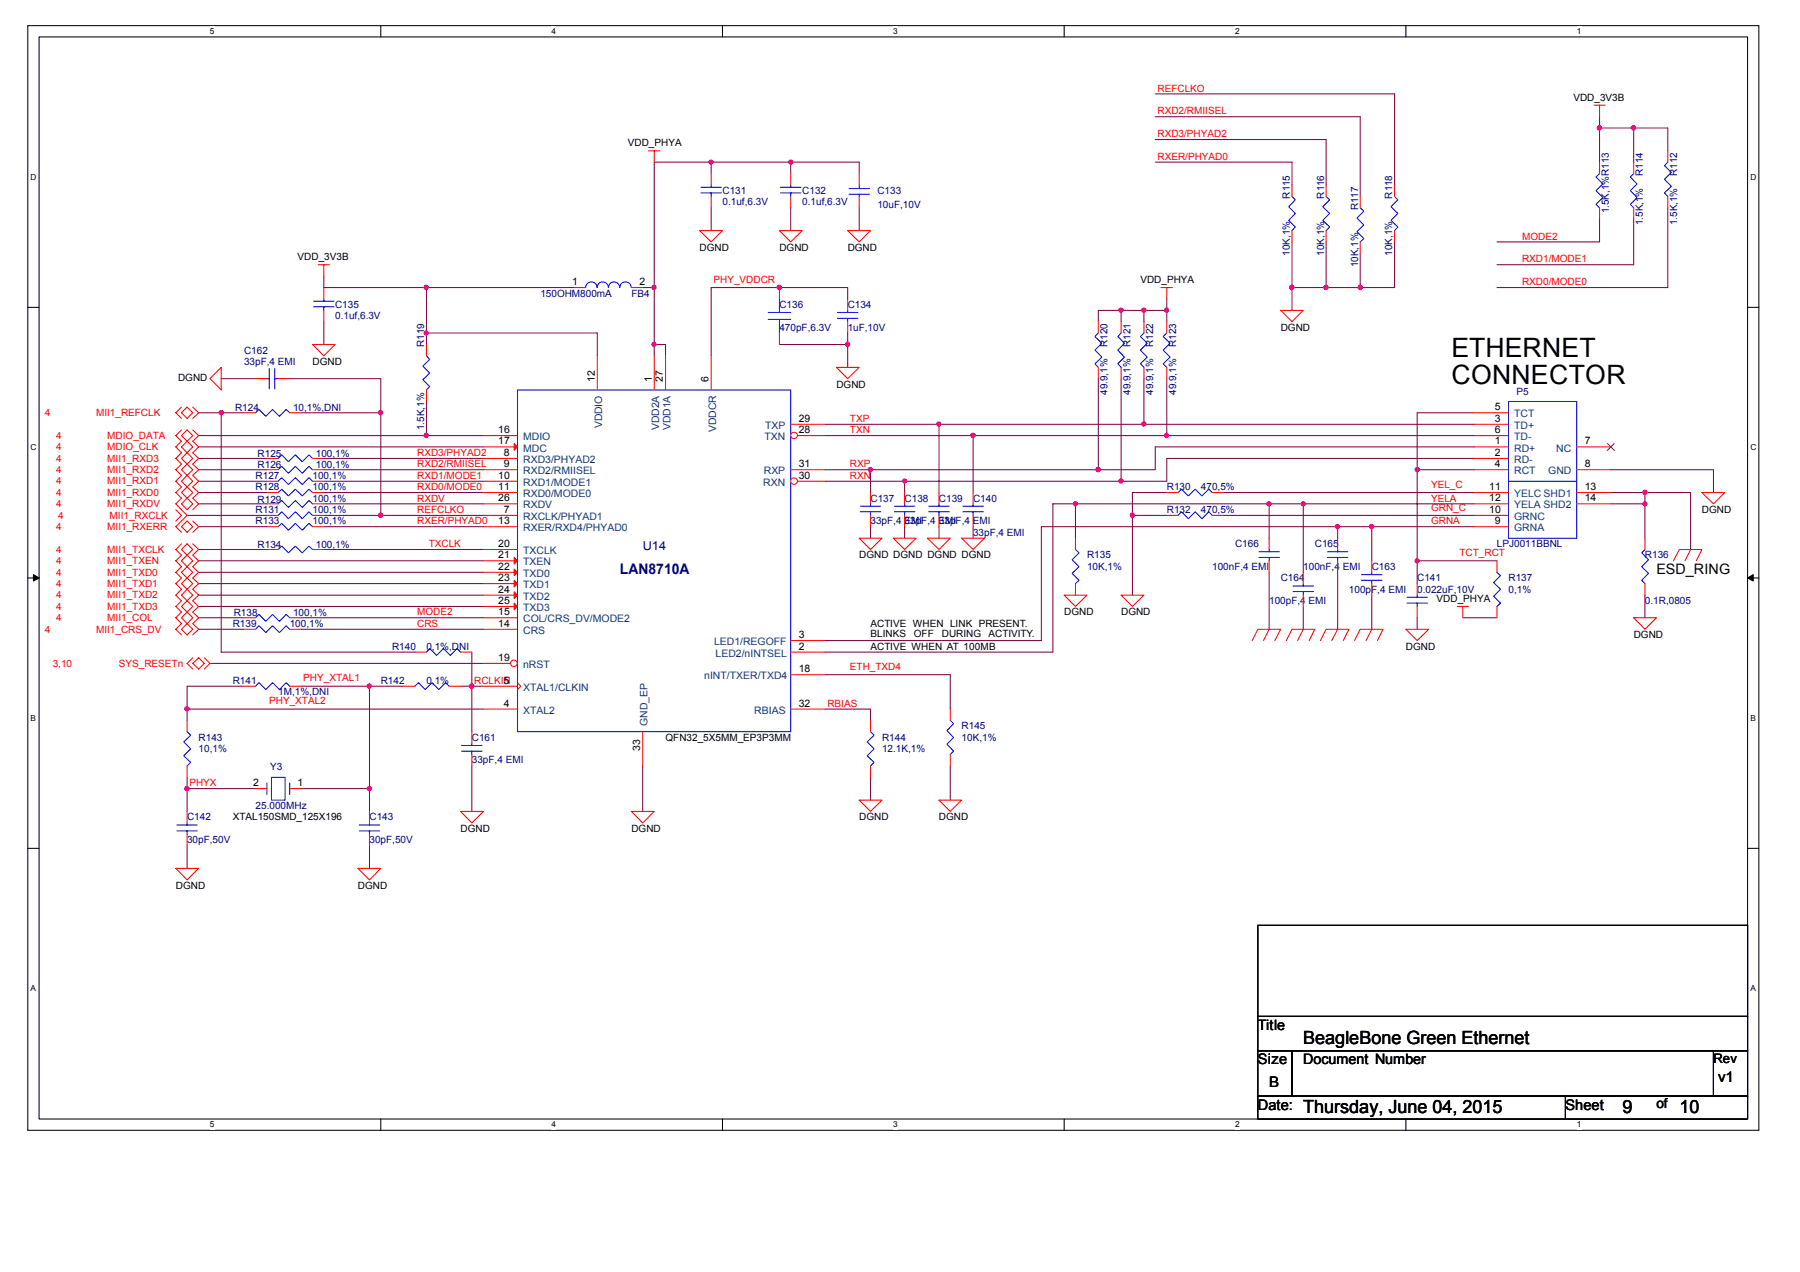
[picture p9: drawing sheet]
<svg xmlns="http://www.w3.org/2000/svg" width="297mm" height="210mm" viewBox="0 0 297 210" stroke-linecap="round" stroke-linejoin="round" font-family="sans-serif">
<path d="M4.6 4.2h285.7v182.3h-285.7zM6.4 6.1h282v178.6h-282z" fill="none" stroke="#000" stroke-width=".17"/>
<g fill="#fff">
<path d="M34.6 4.4h.8v1.5h-.8z"/>
<path d="M34.6 184.8h.8v1.6h-.8z"/>
</g>
<path d="M62.8 4.2v1.9M62.8 184.7v1.8" fill="none" stroke="#000" stroke-width=".17"/>
<g fill="#fff">
<path d="M91 4.4h.8v1.5h-.8z"/>
<path d="M91 184.8h.8v1.6h-.8z"/>
</g>
<path d="M119.2 4.2v1.9M119.2 184.7v1.8" fill="none" stroke="#000" stroke-width=".17"/>
<g fill="#fff">
<path d="M147.4 4.4h.8v1.5h-.8z"/>
<path d="M147.4 184.8h.8v1.6h-.8z"/>
</g>
<path d="M175.6 4.2v1.9M175.6 184.7v1.8" fill="none" stroke="#000" stroke-width=".17"/>
<g fill="#fff">
<path d="M203.8 4.4h.8v1.5h-.8z"/>
<path d="M203.8 184.8h.8v1.6h-.8z"/>
</g>
<path d="M232 4.2v1.9M232 184.7v1.8" fill="none" stroke="#000" stroke-width=".17"/>
<g fill="#fff">
<path d="M260.2 4.4h.8v1.5h-.8z"/>
<path d="M260.2 184.8h.8v1.6h-.8z"/>
<path d="M5.1 28.4h.9v1.5h-.9z"/>
<path d="M288.9 28.4h.9v1.5h-.9z"/>
<path d="M5.1 73h.9v1.5h-.9z"/>
<path d="M288.9 73h.9v1.5h-.9z"/>
</g>
<path d="M4.6 50.7h1.8M288.4 50.7h1.9" fill="none" stroke="#000" stroke-width=".17"/>
<g fill="#fff">
<path d="M5.1 117.7h.8v1.5h-.8z"/>
<path d="M288.9 117.7h.8v1.5h-.8z"/>
</g>
<path d="M4.6 95.4h1.8M288.4 95.4h1.9" fill="none" stroke="#000" stroke-width=".17"/>
<path d="M5.5 94.8l.9 .6-.9 .5zM288.4 95.4l.9-.6v1.1z" fill="#000" stroke="#000" stroke-width=".17"/>
<g fill="#fff">
<path d="M5.1 162.3h.8v1.5h-.8z"/>
<path d="M288.9 162.3h.8v1.5h-.8z"/>
</g>
<path d="M4.6 140h1.8M288.4 140h1.9M207.6 152.7h80.8v15h-80.8zM207.6 167.7h80.8v5.7h-80.8zM207.6 173.4h5.6v7.5h-5.6zM213.2 173.4h69.6v7.5h-69.6zM282.8 173.4h5.6v7.5h-5.6zM207.6 180.9h50.7v3.8h-50.7zM258.3 180.9h30.1v3.8h-30.1z" fill="none" stroke="#000" stroke-width=".17"/>
<g fill="none" stroke="#800040" stroke-width=".17">
<path d="M190.6 19.3h33.9v13.1M190.6 15.5h39.5v15M264 19.3v7.5M117.4 26.8v1.9M117.4 34.3v3.8M130.5 26.8v1.9M130.5 34.3v3.8M141.8 28.7v-1.9h-33.8v31.9M141.8 34.3v3.8M190.6 26.8h22.6v3.7M190.6 23h28.2v7.5M213.2 39.9v7.6h5.6"/>
<path d="M218.8 39.9v7.6M230.1 39.9v7.6h-11.3M264 21.1h5.6v5.7M264 36.2v3.7h-17M269.6 21.1h5.6v3.8M269.6 36.2v7.5h-22.6M275.2 34.3v13.2h-28.2M53.4 45.6v1.9h41.4M53.4 53.1v3.8M70.4 54.9h28.2v3.8M70.4 47.5v9.4M106.1 47.5h1.9"/>
<path d="M108 56.9h1.8v1.8M128.6 56.9h11.3M139.9 49.3v-1.8h-22.5v11.2M139.9 54.9v5.7M185 51.2v1.9M188.8 51.2v1.9M192.5 51.2h-11.3v1.9M192.5 49.3v3.8M213.2 47.5v3.7M224.5 41.8v5.7M32.8 77.5h11.2M32.8 79.4h11.2"/>
<path d="M32.8 71.9h47M32.8 73.7h47M32.8 75.6h11.2M32.8 68.1h7.5M36.5 68.1v39.5h32M36.5 62.5h5.7M47.8 62.5h15v5.6M49.7 68.1h13.1M53.4 77.5h26.4M53.4 79.4h26.4M53.4 75.6h26.4M62.8 68.1v16.9"/>
<path d="M70.4 66.3v5.6M136.2 70h107.1M136.2 71.9h107.1M143.7 77.5v3.8M149.3 79.4v1.9M155 70v11.3M160.6 71.9v9.4M181.2 62.5v15M185 62.5v16.9M188.8 62.5v7.5M192.5 62.5v9.4M233.9 77.5h9.4"/>
<path d="M243.3 73.7h-52.7v3.8h-54.4M243.3 75.6h-50.8v3.8h-56.3M243.3 68.1h-9.4v28.2M265.8 77.5h17v3.8M30.9 85h13.1M32.8 83.1h11.2M32.8 81.3h11.2M32.8 92.5h47M32.8 86.9h11.2M32.8 96.3h47M32.8 94.4h47M32.8 90.7h11.2"/>
<path d="M32.8 98.2h47M53.4 83.1h26.4M53.4 81.3h26.4M53.4 86.9h26.4M53.4 85h26.4M53.4 90.7h26.4M143.7 86.9v1.9M149.3 86.9v1.9M155 86.9v1.9M160.6 86.9v1.9M177.5 88.8v-5.7h-3.7v24.5h-37.6M177.5 83.1h31.9"/>
<path d="M186.9 85v13.2M192.5 81.3h-5.6v3.7h5.6M201.9 81.3h41.4M201.9 85h41.4M209.4 94.4v9.4M215.1 83.1h-5.7v5.7M215.1 83.1h28.2M215.1 83.1v11.3M220.7 86.9h-48.9v18.8h-35.6M220.7 94.4v9.4M226.4 86.9h-5.7v1.9M226.4 86.9h16.9"/>
<path d="M226.4 86.9v5.6M226.4 98.2v5.6M233.9 92.5h13.1M265.8 83.1h5.7M265.8 81.3h13.2v9.4M271.5 81.3v7.5M271.5 98.2v3.7M30.9 117h48.9M32.8 101.9h7.5M32.8 103.8h7.5M32.8 100.1h47M34.6 109.5h45.2"/>
<path d="M40.3 113.2h-9.4v5.7M49.7 101.9h30.1M49.7 103.8h30.1M49.7 113.2h16.9M61 113.2v20.7M76 113.2h3.8M77.9 107.6v13.1M136.2 117h7.5v1.9M136.2 111.3h20.6v5.7M215.1 100.1v3.7M233.9 101.9v1.9M241.4 101.9h5.6"/>
<path d="M30.9 128.3v5.6M30.9 139.5v3.8M30.9 130.1h11.3M49.7 130.1h11.3M61 139.5v3.8M77.9 126.4v7.5M106.1 126.4v7.5M143.7 128.3v3.7M156.8 126.4v5.6"/>
</g>
<g fill="#f0f" stroke="#f0f" stroke-width=".17">
<circle cx="181.2" cy="77.5" r=".37"/>
<circle cx="143.6" cy="77.5" r=".37"/>
<circle cx="185" cy="79.4" r=".36"/>
<circle cx="192.5" cy="51.2" r=".34"/>
<circle cx="271.5" cy="83.1" r=".34"/>
<circle cx="271.4" cy="81.3" r=".35"/>
<circle cx="233.8" cy="77.5" r=".35"/>
<circle cx="185" cy="51.2" r=".36"/>
<circle cx="160.6" cy="71.9" r=".37"/>
<circle cx="233.9" cy="92.5" r=".34"/>
<circle cx="188.8" cy="51.2" r=".36"/>
<circle cx="154.9" cy="70" r=".34"/>
<circle cx="60.9" cy="130.1" r=".34"/>
<circle cx="60.9" cy="113.2" r=".35"/>
<circle cx="149.3" cy="79.4" r=".34"/>
<circle cx="128.6" cy="47.4" r=".37"/>
<circle cx="70.3" cy="71.9" r=".35"/>
<circle cx="30.9" cy="117" r=".36"/>
<circle cx="139.9" cy="56.8" r=".35"/>
<circle cx="107.9" cy="56.8" r=".35"/>
<circle cx="107.9" cy="47.4" r=".35"/>
<circle cx="30.9" cy="130.1" r=".36"/>
<circle cx="130.5" cy="26.7" r=".34"/>
<circle cx="117.3" cy="26.7" r=".34"/>
<circle cx="70.3" cy="47.4" r=".35"/>
<circle cx="70.3" cy="54.9" r=".34"/>
<circle cx="62.8" cy="85" r=".37"/>
<circle cx="186.9" cy="85" r=".35"/>
<circle cx="177.5" cy="83.1" r=".34"/>
<circle cx="209.4" cy="83.1" r=".36"/>
<circle cx="220.7" cy="86.9" r=".35"/>
<circle cx="77.8" cy="113.2" r=".37"/>
<circle cx="62.8" cy="68.1" r=".37"/>
<circle cx="36.5" cy="68.1" r=".35"/>
<circle cx="269.6" cy="21.1" r=".37"/>
<circle cx="224.4" cy="47.4" r=".35"/>
<circle cx="218.8" cy="47.4" r=".37"/>
<circle cx="263.9" cy="21.1" r=".37"/>
<circle cx="213.2" cy="47.4" r=".37"/>
<circle cx="188.8" cy="70" r=".36"/>
<circle cx="192.5" cy="71.9" r=".35"/>
<circle cx="215.1" cy="83.1" r=".34"/>
<circle cx="226.3" cy="86.9" r=".37"/>
</g>
<g fill="none" stroke="#f00" stroke-width=".17">
<path d="M263 17.4h1.9M264 17.4v1.9M107 24.9h1.9M108 24.9v1.9M115.5 38.1h3.7l-1.8 1.8zM117.4 28.7v1.8M117.4 32.4v1.9M128.6 38.1h3.8l-1.9 1.8zM130.5 28.7v1.8M130.5 32.4v1.9M139.9 38.1h3.8l-1.9 1.8zM218.8 30.5v1.9"/>
<path d="M218.8 38.1v1.8M224.5 32.4v1.9M224.5 39.9v1.9M264 26.8v1.9M264 34.3v1.9M275.2 24.9v1.9M275.2 32.4v1.9M51.6 56.9h3.7l-1.9 1.8zM52.5 43.7h1.9M53.4 43.7v1.9M70.4 56.9v1.8M94.8 47.5h1.9"/>
<path d="M104.2 47.5h1.9M128.6 47.5v1.8M128.6 54.9v2M188.8 53.1v1.8M191.6 47.5h1.9M192.5 47.5v1.8M192.5 53.1v1.8M211.3 51.2h3.8l-1.9 1.9zM29.9 71l-.9 .9 .9 .9-.9 .9 .9 1-.9 .9 .9 1-.9 .9 .9 .9-.9 1 .9 .9-.9 1 .9 .9-.9 .9 1.9 1.9-1.9 1.9 .9 .9M29.9 71.9l1-.9 .9 .9-.9 .9zM29.9 67.2l-.9 .9 .9 .9M30.9 72.8l-1 .9 1 1"/>
<path d="M30.9 72.8l.9 .9-.9 1M30.9 78.4l-1 1 1 .9M30.9 78.4l.9 1-.9 .9M30.9 74.7l-1 .9 1 1M30.9 74.7l.9 .9-.9 1M30.9 76.6l-1 .9 1 .9M30.9 76.6l.9 .9-.9 .9M30.9 67.2l.9 .9-.9 .9-1-.9zM31.8 71l1 .9-1 .9 1 .9-1 1 1 .9-1 1 1 .9-1 .9 1 1-1 .9 1 1-1 .9 1 .9-1 1M31.8 67.2l1 .9-1 .9M34.6 62.5l1.9-1.9v3.7zM40.3 68.1h1.9"/>
<path d="M44 77.5h1.9M44 75.6h1.9M44 79.4h1.9M47.8 68.1h1.9M51.6 77.5h1.8M51.6 75.6h1.8M51.6 79.4h1.8M70.4 64.3v2M79.8 77.5h5.6M79.8 75.6h5.6M79.8 79.4h5.6M79.8 71.9h5.6"/>
<path d="M79.8 73.7h5.6M138 60.6h3.8l-1.9 1.9zM188.8 60.6v1.9M192.5 60.6v1.9M243.3 77.5h5.6M243.3 75.6h5.6M243.3 68.1h5.6M243.3 70h5.6M243.3 71.9h5.6M243.3 73.7h5.6M260.2 77.5h5.6M260.2 73.7h5.6"/>
<path d="M29 84.1l.9 .9-.9 1M29.9 89.7l-.9 1 .9 .9-.9 .9 .9 1-.9 .9 .9 1-.9 .9 .9 .9-.9 1 .9 .9-.9 1 .9 .9-.9 .9 .9 1-.9 .9 .9 1M29.9 90.7l1-1 .9 1-.9 .9zM29.9 83.1l1-.9 .9 .9-.9 1zM30.9 80.3l-1 1 1 .9M30.9 80.3l.9 1-.9 .9M30.9 93.5l-1 .9 1 1M30.9 93.5l.9 .9-.9 1M30.9 86l.9 .9-.9 .9-1-.9zM30.9 91.6l-1 .9 1 1M30.9 91.6l.9 .9-.9 1M30.9 95.4l-1 .9 1 .9"/>
<path d="M30.9 95.4l.9 .9-.9 .9M30.9 97.2l-1 1 1 .9M30.9 97.2l.9 1-.9 .9M30.9 99.1l-1 1 1 .9M30.9 99.1l.9 1-.9 .9M31.8 89.7l1 1-1 .9 1 .9-1 1 1 .9-1 1 1 .9-1 .9 1 1-1 .9 1 1-1 .9 1 .9-1 1 1 .9-1 1M31.8 86l1 .9-1 .9M44 85h1.9M44 90.7h1.9M51.6 85h1.8M51.6 90.7h1.8M79.8 85h5.6"/>
<path d="M79.8 81.3h5.6M79.8 83.1h5.6M79.8 86.9h5.6M79.8 90.7h5.6M79.8 92.5h5.6M79.8 94.4h5.6M79.8 96.3h5.6M79.8 98.2h5.6M141.8 88.8h3.8l-1.9 1.9zM143.7 81.3v1.8M143.7 85v1.9M147.4 88.8h3.8l-1.9 1.9z"/>
<path d="M149.3 81.3v1.8M149.3 85v1.9M153 88.8h3.8l-1.8 1.9zM155 81.3v1.8M155 85v1.9M158.7 88.8h3.7l-1.8 1.9zM160.6 81.3v1.8M160.6 85v1.9M175.6 98.2h3.8l-1.9 1.9zM177.5 88.8v1.9M177.5 96.3v1.9M185 98.2h3.8l-1.9 1.9z"/>
<path d="M192.5 85h1.9M192.5 81.3h1.9M200 85h1.9M200 81.3h1.9M209.4 88.8v1.9M209.4 92.5v1.9M220.7 88.8v1.9M220.7 92.5v1.9M233.9 96.3v1.9M243.3 85h5.6M243.3 81.3h5.6M243.3 83.1h5.6"/>
<path d="M243.3 86.9h5.6M247 92.5v1.9M260.2 81.3h5.6M260.2 83.1h5.6M276.2 92.5l.9-1.8h3.8l-1 1.8M279 90.7l-.9 1.8M280.9 81.3h3.7l-1.8 1.8zM30.9 102.9l.9 .9-.9 1-1-1zM30.9 101l-1 .9 1 1M30.9 101l.9 .9-.9 1M31.8 108.5l-.9 1 .9 .9M31.8 109.5l1-1 .9 1-.9 .9z"/>
<path d="M33.7 108.5l.9 1-.9 .9M40.3 103.8h1.9M47.8 103.8h1.9M68.5 107.6h1.9M76 107.6h1.9M79.8 100.1h5.6M79.8 103.8h5.6M79.8 101.9h5.6M206.6 105.7l1-1.9h3.7l-.9 1.9M209.4 103.8l-.9 1.9M212.3 105.7l.9-1.9h3.8l-1 1.9M215.1 103.8l-1 1.9"/>
<path d="M217.9 105.7l.9-1.9h3.8l-.9 1.9M220.7 103.8l-.9 1.9M223.5 105.7l1-1.9h3.7l-.9 1.9M226.4 103.8l-1 1.9M232 103.8h3.8l-1.9 1.9zM233.9 100.1v1.8M240.5 100.1h1.8M241.4 100.1v1.8M247 100.1v1.8M269.6 101.9h3.8l-1.9 1.9zM42.2 130.1h1.8M47.8 130.1h1.9"/>
<path d="M61 133.9v1.9M61 137.7v1.8M76 133.9h3.8l-1.9 1.9zM77.9 120.7v1.9M77.9 124.5v1.9M104.2 133.9h3.8l-1.9 1.9zM141.8 132h3.8l-1.9 1.9zM155 132h3.7l-1.9 1.9zM29 143.3h3.8l-1.9 1.9zM59.1 143.3h3.7l-1.8 1.9z"/>
</g>
<g fill="none" stroke="#00f" stroke-width=".17">
<path d="M115.7 31.8h3.4M115.7 30.9h3.4M117.4 30.5v.4M117.4 31.8v.6M128.8 31.8h3.4M128.8 30.9h3.4M130.5 30.5v.4M130.5 31.8v.6M218.8 32.4l.6 .6-1.1 1.1 1.1 1.1-1.1 1.2 1.1 1.1-.6 .6M224.5 34.3l.6 .5-1.2 1.2 1.2 1.1-1.2 1.1 1.2 1.2-.6 .5M264 28.7l-.6 .5 1.1 1.2-1.1 1.1 1.1 1.1-1.1 1.1 .6 .6M275.2 26.8l-.5 .5 1.1 1.1-1.1 1.2 1.1 1.1-1.1 1.1 .5 .6"/>
<path d="M70.4 58.7l.5 .6-1.1 1.1 1.1 1.2-1.1 1.1 1.1 1.1-.5 .5M96.7 47.5a.93 .93 0 0 1 .9-1 .93 .93 0 0 1 .9 1M98.6 47.5a.91 .91 0 0 1 .9-1 .91 .91 0 0 1 .9 1M100.4 47.5a.91 .91 0 0 1 .9-1 .91 .91 0 0 1 .9 1M102.3 47.5a.93 .93 0 0 1 .9-1 .93 .93 0 0 1 1 1M126.8 51.6h3.7M126.8 52.7h3.7M128.6 49.3v2.3M128.6 52.7v2.2M188.8 54.9l-.6 .6 1.1 1.1-1.1 1.2 1.1 1.1-1.1 1.1 .6 .6M192.5 54.9l-.5 .6 1.1 1.1-1.1 1.2 1.1 1.1-1.1 1.1 .5 .6M42.2 68.1l.5-.5 1.2 1.1 1.1-1.1 1.1 1.1 1.1-1.1 .6 .5"/>
<path d="M45.9 77.5l.6-.5 1.1 1.1 1.1-1.1 1.2 1.1 1.1-1.1 .6 .5M45.9 75.6l.6-.5 1.1 1.1 1.1-1.1 1.2 1.1 1.1-1.1 .6 .5M45.9 79.4l.6-.6 1.1 1.2 1.1-1.2 1.2 1.2 1.1-1.2 .6 .6M85.4 64.3h45.1v56.4h-45.1zM248.9 66.3h11.3v22.5h-11.3zM248.9 79.4h11.3M45.9 85l.6-.5 1.1 1.1 1.1-1.1 1.2 1.1 1.1-1.1 .6 .5M45.9 90.7l.6-.6 1.1 1.1 1.1-1.1 1.2 1.1 1.1-1.1 .6 .6M142 84.5h3.3M142 83.5h3.3M143.7 83.1v.4M143.7 84.5v.5"/>
<path d="M147.6 84.5h3.4M147.6 83.5h3.4M149.3 83.1v.4M149.3 84.5v.5M153.3 84.5h3.3M153.3 83.5h3.3M155 83.1v.4M155 84.5v.5M158.9 84.5h3.4M158.9 83.5h3.4M160.6 83.1v.4M160.6 84.5v.5"/>
<path d="M177.5 90.7l.6 .5-1.2 1.2 1.2 1.1-1.2 1.1 1.2 1.2-.6 .5M194.4 85l.6-.5 1.1 1.1 1.1-1.1 1.1 1.1 1.2-1.1 .5 .5M194.4 81.3l.6-.6 1.1 1.1 1.1-1.1 1.1 1.1 1.2-1.1 .5 .6M207.7 92h3.4M207.7 91.1h3.4M209.4 90.7v.4M209.4 92v.5M219 92h3.4M219 91.1h3.4M220.7 90.7v.4M220.7 92v.5M232.2 99.5h3.4"/>
<path d="M232.2 98.6h3.4M233.9 98.2v.4M233.9 99.5v.6M247 94.4l.6 .6-1.1 1.1 1.1 1.1-1.1 1.2 1.1 1.1-.6 .6M42.2 103.8l.5-.5 1.2 1.1 1.1-1.1 1.1 1.1 1.1-1.1 .6 .5M70.4 107.6l.5-.6 1.2 1.2 1.1-1.2 1.1 1.2 1.1-1.2 .6 .6M44 129.2v1.9M44.8 128.3h2.2v3.7h-2.2zM47.8 129.2v1.9M59.3 137.1h3.4M59.3 136.1h3.4M61 135.8v.3"/>
<path d="M61 137.1v.6M76.2 124h3.4M76.2 123h3.4M77.9 122.6v.4M77.9 124v.5"/>
</g>
<path d="M265.3 73.2l1.1 1.1M266.4 73.2l-1.2 1.1" fill="none" stroke="#804000" stroke-width=".17"/>
<g fill="#f00" stroke="#f00" stroke-width=".17">
<path d="M84.9 73.2l.5 .5-.5 .6z"/>
<path d="M84.9 92l.5 .5-.5 .6z"/>
<path d="M84.9 93.9l.5 .5-.5 .6z"/>
<path d="M84.9 95.8l.5 .5-.5 .6z"/>
<path d="M84.9 97.7l.5 .5-.5 .6z"/>
<path d="M84.9 99.5l.5 .6-.5 .5z"/>
</g>
<circle cx="84.8" cy="109.4" r=".55" fill="#fff" stroke="#f00" stroke-width=".17"/>
<path d="M98.6 58.7v5.6M108 58.7v5.6M109.8 58.7v5.6M117.4 58.7v5.6M130.5 77.5h5.7M79.8 109.5h4.5M79.8 113.2h5.6M79.8 117h5.6M85.4 112.7l.6 .5-.6 .6M130.5 117h5.7M106.1 120.7v5.7" fill="none" stroke="#f00" stroke-width=".17"/>
<circle cx="131" cy="79.4" r=".55" fill="#fff" stroke="#f00" stroke-width=".17"/>
<path d="M131.6 79.4h4.6" fill="none" stroke="#f00" stroke-width=".17"/>
<circle cx="131" cy="71.9" r=".55" fill="#fff" stroke="#f00" stroke-width=".17"/>
<g fill="none" stroke="#f00" stroke-width=".17">
<path d="M141.8 28.7v1.8M141.8 32.4v1.9M213.2 30.5v1.9M213.2 38.1v1.8M230.1 30.5v1.9M230.1 38.1v1.8M269.6 26.8v1.9M269.6 34.3v1.9M53.4 47.5v1.8M53.4 51.2v1.9M139.9 49.3v1.9M139.9 53.1v1.8"/>
<path d="M181.2 53.1v1.8M185 53.1v1.8M42.2 62.5h1.8M45.9 62.5h1.9M130.5 70h5.7M131.6 71.9h4.6M181.2 60.6v1.9M185 60.6v1.9M44 81.3h1.9M44 83.1h1.9M44 86.9h1.9M51.6 81.3h1.8"/>
<path d="M51.6 83.1h1.8M51.6 86.9h1.8M215.1 94.4v1.9M215.1 98.2v1.9M226.4 92.5v1.9M226.4 96.3v1.9M271.5 88.8v1.9M271.5 96.3v1.9M30.9 118.9v1.8M40.3 113.2h1.9M40.3 101.9h1.9M47.8 113.2h1.9"/>
<path d="M47.8 101.9h1.9M66.6 113.2h1.9M74.1 113.2h1.9M130.5 111.3h5.7M130.5 107.6h5.7M130.5 105.7h5.7M143.7 118.9v1.8M156.8 117v1.9M30.9 126.4v1.9M30.9 133.9v1.9M30.9 137.7v1.8M143.7 126.4v1.9"/>
<path d="M156.8 124.5v1.9"/>
</g>
<g fill="none" stroke="#00f" stroke-width=".17">
<path d="M140.1 31.1h3.4M140.1 32h3.4M141.8 30.5v.6M141.8 32v.4M213.2 32.4l.6 .6-1.1 1.1 1.1 1.1-1.1 1.2 1.1 1.1-.6 .6M230.1 32.4l.6 .6-1.2 1.1 1.2 1.1-1.2 1.2 1.2 1.1-.6 .6M269.6 28.7l-.6 .5 1.1 1.2-1.1 1.1 1.1 1.1-1.1 1.1 .6 .6M51.7 50.6h3.4M51.7 49.7h3.4M53.4 49.3v.4M53.4 50.6v.6M138.2 52.5h3.4"/>
<path d="M138.2 51.6h3.4M139.9 51.2v.4M139.9 52.5v.6M181.2 54.9l-.5 .6 1.1 1.1-1.1 1.2 1.1 1.1-1.1 1.1 .5 .6M185 54.9l-.5 .6 1.1 1.1-1.1 1.2 1.1 1.1-1.1 1.1 .5 .6M44 62.5h.4M44.4 60.8v3.4M45.4 62.5h.5M45.4 60.8v3.4M45.9 81.3l.6-.6 1.1 1.1 1.1-1.1 1.2 1.1 1.1-1.1 .6 .6M45.9 83.1l.6-.5 1.1 1.1 1.1-1.1 1.2 1.1 1.1-1.1 .6 .5M45.9 86.9l.6-.5 1.1 1.1 1.1-1.1 1.2 1.1 1.1-1.1 .6 .5"/>
<path d="M213.4 97.6h3.4M213.4 96.7h3.4M215.1 96.3v.4M215.1 97.6v.6M224.7 95.8h3.4M224.7 94.8h3.4M226.4 94.4v.4M226.4 95.8v.5M271.5 90.7l-.6 .5 1.1 1.2-1.1 1.1 1.1 1.1-1.1 1.2 .6 .5M42.2 113.2l.5-.6 1.2 1.2 1.1-1.2 1.1 1.2 1.1-1.2 .6 .6M42.2 101.9l.5-.5 1.2 1.1 1.1-1.1 1.1 1.1 1.1-1.1 .6 .5M68.5 113.2l.6-.6 1.1 1.2 1.1-1.2 1.1 1.2 1.1-1.2 .6 .6"/>
<path d="M156.8 118.9l.6 .5-1.1 1.2 1.1 1.1-1.1 1.1 1.1 1.2-.6 .5M29.2 137.1h3.4M29.2 136.1h3.4M30.9 120.7l.6 .6-1.2 1.1 1.2 1.2-1.2 1.1 1.2 1.1-.6 .6M30.9 135.8v.3M30.9 137.1v.6M143.7 120.7l.5 .6-1.1 1.1 1.1 1.2-1.1 1.1 1.1 1.1-.5 .6"/>
</g>
<g fill="#f0f" stroke="#f0f" stroke-width=".17">
<circle cx="181.2" cy="77.5" r=".37"/>
<circle cx="143.6" cy="77.5" r=".37"/>
<circle cx="185" cy="79.4" r=".36"/>
<circle cx="192.5" cy="51.2" r=".34"/>
<circle cx="271.5" cy="83.1" r=".34"/>
<circle cx="271.4" cy="81.3" r=".35"/>
<circle cx="233.8" cy="77.5" r=".35"/>
<circle cx="185" cy="51.2" r=".36"/>
<circle cx="160.6" cy="71.9" r=".37"/>
<circle cx="233.9" cy="92.5" r=".34"/>
<circle cx="188.8" cy="51.2" r=".36"/>
<circle cx="154.9" cy="70" r=".34"/>
<circle cx="60.9" cy="130.1" r=".34"/>
<circle cx="60.9" cy="113.2" r=".35"/>
<circle cx="149.3" cy="79.4" r=".34"/>
<circle cx="128.6" cy="47.4" r=".37"/>
<circle cx="70.3" cy="71.9" r=".35"/>
<circle cx="30.9" cy="117" r=".36"/>
<circle cx="139.9" cy="56.8" r=".35"/>
<circle cx="107.9" cy="56.8" r=".35"/>
<circle cx="107.9" cy="47.4" r=".35"/>
<circle cx="30.9" cy="130.1" r=".36"/>
<circle cx="130.5" cy="26.7" r=".34"/>
<circle cx="117.3" cy="26.7" r=".34"/>
<circle cx="70.3" cy="47.4" r=".35"/>
<circle cx="70.3" cy="54.9" r=".34"/>
<circle cx="62.8" cy="85" r=".37"/>
<circle cx="186.9" cy="85" r=".35"/>
<circle cx="177.5" cy="83.1" r=".34"/>
<circle cx="209.4" cy="83.1" r=".36"/>
<circle cx="220.7" cy="86.9" r=".35"/>
<circle cx="77.8" cy="113.2" r=".37"/>
<circle cx="62.8" cy="68.1" r=".37"/>
<circle cx="36.5" cy="68.1" r=".35"/>
<circle cx="269.6" cy="21.1" r=".37"/>
<circle cx="224.4" cy="47.4" r=".35"/>
<circle cx="218.8" cy="47.4" r=".37"/>
<circle cx="263.9" cy="21.1" r=".37"/>
<circle cx="213.2" cy="47.4" r=".37"/>
<circle cx="188.8" cy="70" r=".36"/>
<circle cx="192.5" cy="71.9" r=".35"/>
<circle cx="215.1" cy="83.1" r=".34"/>
<circle cx="226.3" cy="86.9" r=".37"/>
</g>
<g font-size="4.4">
<text x="239.5" y="58.9">ETHERNET</text>
<text x="239.5" y="63.4">CONNECTOR</text>
</g>
<g font-size="3">
<text x="215.1" y="172.3">BeagleBone Green Ethernet</text>
<text x="215.1" y="183.6">Thursday, June 04, 2015</text>
<text x="267.7" y="183.6">9</text>
<text x="277.1" y="183.6">10</text>
</g>
<text font-size="2.4" fill="#000080" x="102.3" y="94.8">LAN8710A</text>
<g font-size="2.4">
<text x="273.4" y="94.7">ESD_RING</text>
<text x="207.6" y="169.9">Title</text>
<text x="207.6" y="175.6">Size</text>
<text x="209.4" y="179.3">B</text>
<text x="215.1" y="175.6">Document Number</text>
<text x="283.5" y="178.6">v1</text>
<text x="207.6" y="183.1">Date:</text>
<text x="258.3" y="183.1">Sheet</text>
</g>
<g font-size="2.2">
<text x="282.8" y="175.4">Rev</text>
<text x="273.4" y="182.9">of</text>
</g>
<text font-size="2" fill="#000080" x="106.1" y="90.7">U14</text>
<g font-size="1.7" fill="#f00">
<text x="191" y="15.1">REFCLKO</text>
<text x="191" y="18.9">RXD2/RMIISEL</text>
<text x="191" y="22.6">RXD3/PHYAD2</text>
<text x="191" y="26.4">RXER/PHYAD0</text>
<text x="251.2" y="39.5">MODE2</text>
<text x="117.7" y="46.7">PHY_VDDCR</text>
<text x="251.2" y="43.3">RXD1/MODE1</text>
<text x="251.2" y="47.1">RXD0/MODE0</text>
<text x="7.4" y="68.7">4</text>
<text x="15.8" y="68.7">MII1_REFCLK</text>
<text x="140.3" y="71.5">TXN</text>
<text x="140.3" y="69.6">TXP</text>
<text x="9.3" y="74.3">4</text>
<text x="9.3" y="72.4">4</text>
<text x="9.3" y="76.2">4</text>
<text x="17.7" y="74.3">MDIO_CLK</text>
<text x="17.7" y="72.4">MDIO_DATA</text>
<text x="17.7" y="76.2">MII1_RXD3</text>
<text x="68.8" y="77.1">RXD2/RMIISEL</text>
<text x="68.8" y="75.3">RXD3/PHYAD2</text>
<text x="140.3" y="77.1">RXP</text>
<text x="9.3" y="79.9">4</text>
<text x="9.3" y="81.8">4</text>
<text x="9.3" y="78.1">4</text>
<text x="9.3" y="83.7">4</text>
<text x="17.7" y="79.9">MII1_RXD1</text>
<text x="17.7" y="81.8">MII1_RXD0</text>
<text x="17.7" y="78.1">MII1_RXD2</text>
<text x="17.7" y="83.7">MII1_RXDV</text>
<text x="68.8" y="79">RXD1/MODE1</text>
<text x="68.8" y="80.9">RXD0/MODE0</text>
<text x="68.8" y="82.8">RXDV</text>
<text x="140.3" y="79">RXN</text>
<text x="236.1" y="80.5">YEL_C</text>
<text x="236.1" y="82.8">YELA</text>
<text x="9.3" y="87.5">4</text>
<text x="9.6" y="85.6">4</text>
<text x="17.7" y="87.5">MII1_RXERR</text>
<text x="18.1" y="85.6">MII1_RXCLK</text>
<text x="68.8" y="86.5">RXER/PHYAD0</text>
<text x="68.8" y="84.7">REFCLKO</text>
<text x="236.1" y="84.2">GRN_C</text>
<text x="236.1" y="86.5">GRNA</text>
<text x="9.3" y="95">4</text>
<text x="9.3" y="93.1">4</text>
<text x="9.3" y="91.2">4</text>
<text x="17.7" y="95">MII1_TXD0</text>
<text x="17.7" y="93.1">MII1_TXEN</text>
<text x="17.7" y="91.2">MII1_TXCLK</text>
<text x="70.8" y="90.3">TXCLK</text>
<text x="240.8" y="91.7">TCT_RCT</text>
<text x="9.3" y="96.9">4</text>
<text x="9.3" y="98.7">4</text>
<text x="9.3" y="100.6">4</text>
<text x="17.7" y="96.9">MII1_TXD1</text>
<text x="17.7" y="98.7">MII1_TXD2</text>
<text x="17.7" y="100.6">MII1_TXD3</text>
<text x="68.8" y="101.6">MODE2</text>
<text x="7.4" y="104.4">4</text>
<text x="9.3" y="102.5">4</text>
<text x="15.8" y="104.4">MII1_CRS_DV</text>
<text x="17.7" y="102.5">MII1_COL</text>
<text x="68.8" y="103.5">CRS</text>
<text x="8.7" y="110">3,10</text>
<text x="19.6" y="110">SYS_RESETn</text>
<text x="50.1" y="112.4">PHY_XTAL1</text>
<text x="78.2" y="112.9">RCLKIN</text>
<text x="140.3" y="110.5">ETH_TXD4</text>
<text x="44.4" y="116.2">PHY_XTAL2</text>
<text x="136.5" y="116.6">RBIAS</text>
<text x="31.3" y="129.8">PHYX</text>
</g>
<g font-size="1.7">
<text x="259.6" y="16.6">VDD_3V3B</text>
<text x="103.6" y="24.1">VDD_PHYA</text>
<text x="115.5" y="41.4">DGND</text>
<text x="128.6" y="41.4">DGND</text>
<text x="139.9" y="41.4">DGND</text>
<text x="49.1" y="42.9">VDD_3V3B</text>
<text x="94.4" y="47">1</text>
<text x="105.5" y="47">2</text>
<text x="188.2" y="46.7">VDD_PHYA</text>
<text x="211.3" y="54.6">DGND</text>
<text x="29.4" y="62.8">DGND</text>
<text x="51.6" y="60.2">DGND</text>
<text x="98.1" y="63" transform="rotate(-90 98.1 63)">12</text>
<text x="107.5" y="63" transform="rotate(-90 107.5 63)">1</text>
<text x="109.4" y="63" transform="rotate(-90 109.4 63)">27</text>
<text x="116.9" y="63" transform="rotate(-90 116.9 63)">6</text>
<text x="138" y="64">DGND</text>
<text x="82.2" y="71.5">16</text>
<text x="131.8" y="71.5">28</text>
<text x="131.8" y="69.6">29</text>
<text x="246.7" y="67.7">5</text>
<text x="246.7" y="69.6">3</text>
<text x="246.7" y="71.5">6</text>
<text x="82.2" y="73.3">17</text>
<text x="83.2" y="75.2">8</text>
<text x="83.2" y="77.1">9</text>
<text x="131.8" y="77.1">31</text>
<text x="246.7" y="73.3">1</text>
<text x="246.7" y="75.2">2</text>
<text x="246.7" y="77.1">4</text>
<text x="261.5" y="73.3">7</text>
<text x="261.5" y="77.1">8</text>
<text x="82.2" y="79">10</text>
<text x="82.2" y="80.9">11</text>
<text x="82.2" y="82.7">26</text>
<text x="131.8" y="79">30</text>
<text x="245.8" y="80.9">11</text>
<text x="245.8" y="82.7">12</text>
<text x="261.5" y="80.9">13</text>
<text x="261.5" y="82.7">14</text>
<text x="82.2" y="86.5">13</text>
<text x="83.2" y="84.6">7</text>
<text x="245.8" y="84.6">10</text>
<text x="246.7" y="86.5">9</text>
<text x="280.9" y="84.6">DGND</text>
<text x="82.2" y="90.3">20</text>
<text x="82.2" y="92.1">21</text>
<text x="82.2" y="94">22</text>
<text x="82.2" y="95.9">23</text>
<text x="141.8" y="92.2">DGND DGND DGND DGND</text>
<text x="82.2" y="97.8">24</text>
<text x="82.2" y="99.7">25</text>
<text x="82.2" y="101.5">15</text>
<text x="175.6" y="101.6">DGND</text>
<text x="185" y="101.6">DGND</text>
<text x="237.1" y="99.3">VDD_PHYA</text>
<text x="82.2" y="103.4">14</text>
<text x="131.8" y="105.3">3</text>
<text x="131.8" y="107.2">2</text>
<text x="143.7" y="103.4">ACTIVE WHEN LINK PRESENT.</text>
<text x="143.7" y="105.1">BLINKS</text>
<text x="143.7" y="107.2">ACTIVE WHEN AT 100MB</text>
<text x="150.8" y="105.1">OFF</text>
<text x="155.4" y="105.1">DURING</text>
<text x="163.1" y="105.1">ACTIVITY.</text>
<text x="232" y="107.2">DGND</text>
<text x="269.6" y="105.3">DGND</text>
<text x="82.2" y="109.1">19</text>
<text x="83.2" y="112.8">5</text>
<text x="131.8" y="110.9">18</text>
<text x="83.2" y="116.6">4</text>
<text x="131.8" y="116.6">32</text>
<text x="105.6" y="124" transform="rotate(-90 105.6 124)">33</text>
<text x="109.8" y="122.2">QFN32_5X5MM_EP3P3MM</text>
<text x="41.8" y="129.7">2</text>
<text x="49.1" y="129.7">1</text>
<text x="38.4" y="135.4">XTAL150SMD_125X196</text>
<text x="76" y="137.3">DGND</text>
<text x="104.2" y="137.3">DGND</text>
<text x="141.8" y="135.4">DGND</text>
<text x="155" y="135.4">DGND</text>
<text x="29" y="146.7">DGND</text>
<text x="59.1" y="146.7">DGND</text>
</g>
<g font-size="1.7" fill="#000080">
<text x="271.1" y="29" transform="rotate(-90 271.1 29)">R114</text>
<text x="276.7" y="29" transform="rotate(-90 276.7 29)">R112</text>
<text x="119.2" y="32">C131</text>
<text x="119.2" y="33.9">0.1uf,6.3V</text>
<text x="132.4" y="32">C132</text>
<text x="132.4" y="33.9">0.1uf,6.3V</text>
<text x="144.8" y="32">C133</text>
<text x="144.8" y="34.2">10uF,10V</text>
<text x="212.9" y="32.8" transform="rotate(-90 212.9 32.8)">R115</text>
<text x="218.5" y="32.8" transform="rotate(-90 218.5 32.8)">R116</text>
<text x="224.1" y="34.7" transform="rotate(-90 224.1 34.7)">R117</text>
<text x="229.8" y="32.8" transform="rotate(-90 229.8 32.8)">R118</text>
<text x="265.5" y="35.2" transform="rotate(-90 265.5 35.2)">1.5K,1%R113</text>
<text x="271.1" y="37.1" transform="rotate(-90 271.1 37.1)">1.5K,1%</text>
<text x="276.7" y="37.1" transform="rotate(-90 276.7 37.1)">1.5K,1%</text>
<text x="212.9" y="42.2" transform="rotate(-90 212.9 42.2)">10K,1%</text>
<text x="218.5" y="42.2" transform="rotate(-90 218.5 42.2)">10K,1%</text>
<text x="224.1" y="44.1" transform="rotate(-90 224.1 44.1)">10K,1%</text>
<text x="229.8" y="42.2" transform="rotate(-90 229.8 42.2)">10K,1%</text>
<text x="55.3" y="50.8">C135</text>
<text x="55.3" y="52.7">0.1uf,6.3V</text>
<text x="89.2" y="48.9">150OHM800mA</text>
<text x="104.2" y="48.9">FB4</text>
<text x="128.6" y="50.8">C136</text>
<text x="139.9" y="50.8">C134</text>
<text x="40.3" y="58.3">C162</text>
<text x="70" y="57.2" transform="rotate(-90 70 57.2)">R119</text>
<text x="128.6" y="54.6">470pF,6.3V</text>
<text x="139.9" y="54.6">1uF,10V</text>
<text x="182.8" y="57.2" transform="rotate(-90 182.8 57.2)">R120</text>
<text x="186.5" y="57.2" transform="rotate(-90 186.5 57.2)">R121</text>
<text x="190.3" y="57.2" transform="rotate(-90 190.3 57.2)">R122</text>
<text x="194.1" y="57.2" transform="rotate(-90 194.1 57.2)">R123</text>
<text x="40.3" y="60.2">33pF,4 EMI</text>
<text x="182.8" y="65.1" transform="rotate(-90 182.8 65.1)">49.9,1%</text>
<text x="186.5" y="65.1" transform="rotate(-90 186.5 65.1)">49.9,1%</text>
<text x="190.3" y="65.1" transform="rotate(-90 190.3 65.1)">49.9,1%</text>
<text x="194.1" y="65.1" transform="rotate(-90 194.1 65.1)">49.9,1%</text>
<text x="250.2" y="65.1">P5</text>
<text x="38.8" y="67.9">R124</text>
<text x="48.4" y="67.9">10,1%,DNI</text>
<text x="70" y="71" transform="rotate(-90 70 71)">1.5K,1%</text>
<text x="42.5" y="77.3">R126</text>
<text x="42.5" y="75.4">R125</text>
<text x="52.1" y="77.3">100,1%</text>
<text x="52.1" y="75.4">100,1%</text>
<text x="42.2" y="79">R127</text>
<text x="42.2" y="80.9">R128</text>
<text x="42.5" y="82.9">R129</text>
<text x="51.6" y="79">100,1%</text>
<text x="51.6" y="80.9">100,1%</text>
<text x="51.6" y="82.8">100,1%</text>
<text x="143.7" y="82.8">C137</text>
<text x="149.3" y="82.8">C138</text>
<text x="155" y="82.8">C139</text>
<text x="160.6" y="82.8">C140</text>
<text x="192.5" y="80.9">R130</text>
<text x="198.2" y="80.9">470,5%</text>
<text x="42.2" y="84.6">R131</text>
<text x="42.2" y="86.5">R133</text>
<text x="51.6" y="84.6">100,1%</text>
<text x="51.6" y="86.5">100,1%</text>
<text x="143.7" y="86.5">33pF,4 EMI</text>
<text x="149.3" y="86.5">33pF,4 EMI</text>
<text x="155" y="86.5">33pF,4 EMI</text>
<text x="160.6" y="88.4">33pF,4 EMI</text>
<text x="192.5" y="84.6">R132</text>
<text x="198.2" y="84.6">470,5%</text>
<text x="42.5" y="90.5">R134</text>
<text x="52.1" y="90.5">100,1%</text>
<text x="179.4" y="92.2">R135</text>
<text x="179.4" y="94">10K,1%</text>
<text x="200" y="94">100nF,4 EMI</text>
<text x="203.8" y="90.3">C166</text>
<text x="211.3" y="95.9">C164</text>
<text x="215.1" y="94">100nF,4 EMI</text>
<text x="217" y="90.3">C165</text>
<text x="226.4" y="94">C163</text>
<text x="233.9" y="95.9">C141</text>
<text x="247" y="90.3">LPJ0011BBNL</text>
<text x="248.9" y="95.9">R137</text>
<text x="271.5" y="92.2">R136</text>
<text x="38.6" y="101.7">R138</text>
<text x="48.4" y="101.7">100,1%</text>
<text x="209.4" y="99.7">100pF,4 EMI</text>
<text x="222.6" y="97.8">100pF,4 EMI</text>
<text x="233.9" y="97.8">0.022uF,10V</text>
<text x="248.9" y="97.8">0,1%</text>
<text x="271.5" y="99.7">0.1R,0805</text>
<text x="38.4" y="103.4">R139</text>
<text x="47.8" y="103.4">100,1%</text>
<text x="64.7" y="107.2">R140</text>
<text x="70.4" y="107.2">0,1%,DNI</text>
<text x="38.4" y="112.8">R141</text>
<text x="62.8" y="112.8">R142</text>
<text x="70.4" y="112.8">0,1%</text>
<text x="45.9" y="114.7">1M,1%,DNI</text>
<text x="32.8" y="122.2">R143</text>
<text x="32.8" y="124.1">10,1%</text>
<text x="77.9" y="122.2">C161</text>
<text x="77.9" y="126">33pF,4 EMI</text>
<text x="145.6" y="122.2">R144</text>
<text x="145.6" y="124.1">12.1K,1%</text>
<text x="158.7" y="120.4">R145</text>
<text x="158.7" y="122.2">10K,1%</text>
<text x="44.6" y="127.1">Y3</text>
<text x="30.9" y="135.4">C142</text>
<text x="42.2" y="133.5">25.000MHz</text>
<text x="61" y="135.4">C143</text>
<text x="30.9" y="139.1">30pF,50V</text>
<text x="61" y="139.1">30pF,50V</text>
</g>
<g font-size="1.7" fill="#004080">
<text x="99.4" y="70.7" transform="rotate(-90 99.4 70.7)">VDDIO</text>
<text x="108.8" y="71" transform="rotate(-90 108.8 71)">VDD2A</text>
<text x="110.6" y="71" transform="rotate(-90 110.6 71)">VDD1A</text>
<text x="118.2" y="71.3" transform="rotate(-90 118.2 71.3)">VDDCR</text>
<text x="126.3" y="70.8">TXP</text>
<text x="249.9" y="68.9">TCT</text>
<text x="249.9" y="70.8">TD+</text>
<text x="86.3" y="72.6">MDIO</text>
<text x="86.3" y="74.5">MDC</text>
<text x="86.3" y="76.4">RXD3/PHYAD2</text>
<text x="126.2" y="72.6">TXN</text>
<text x="249.9" y="72.6">TD-</text>
<text x="249.9" y="74.5">RD+</text>
<text x="249.9" y="76.4">RD-</text>
<text x="256.8" y="74.5">NC</text>
<text x="86.3" y="78.3">RXD2/RMIISEL</text>
<text x="86.3" y="80.2">RXD1/MODE1</text>
<text x="86.3" y="82">RXD0/MODE0</text>
<text x="86.3" y="83.9">RXDV</text>
<text x="126" y="80.2">RXN</text>
<text x="126" y="78.3">RXP</text>
<text x="249.9" y="78.3">RCT</text>
<text x="249.9" y="82">YELC SHD1</text>
<text x="249.9" y="83.9">YELA SHD2</text>
<text x="255.5" y="78.3">GND</text>
<text x="86.3" y="85.8">RXCLK/PHYAD1</text>
<text x="86.3" y="87.7">RXER/RXD4/PHYAD0</text>
<text x="249.9" y="85.8">GRNC</text>
<text x="249.9" y="87.7">GRNA</text>
<text x="86.3" y="91.4">TXCLK</text>
<text x="86.3" y="93.3">TXEN</text>
<text x="86.3" y="95.2">TXD0</text>
<text x="86.3" y="97.1">TXD1</text>
<text x="86.3" y="99">TXD2</text>
<text x="86.3" y="100.8">TXD3</text>
<text x="86.3" y="102.7">COL/CRS_DV/MODE2</text>
<text x="86.3" y="104.6">CRS</text>
<text x="117.8" y="106.5">LED1/REGOFF</text>
<text x="86.3" y="110.2">nRST</text>
<text x="116.2" y="112.1">nINT/TXER/TXD4</text>
<text x="118.1" y="108.4">LED2/nINTSEL</text>
<text x="86.3" y="114">XTAL1/CLKIN</text>
<text x="86.3" y="117.8">XTAL2</text>
<text x="106.9" y="119.8" transform="rotate(-90 106.9 119.8)">GND_EP</text>
<text x="124.5" y="117.8">RBIAS</text>
</g>
<g font-size="1.4">
<text x="34.6" y="5.6">5</text>
<text x="91" y="5.6">4</text>
<text x="147.4" y="5.6">3</text>
<text x="203.8" y="5.6">2</text>
<text x="260.2" y="5.6">1</text>
<text x="5.1" y="29.6">D</text>
<text x="288.9" y="29.6">D</text>
<text x="5.1" y="74.3">C</text>
<text x="288.9" y="74.3">C</text>
<text x="5.1" y="118.9">B</text>
<text x="288.9" y="118.9">B</text>
<text x="5.1" y="163.5">A</text>
<text x="288.9" y="163.5">A</text>
<text x="34.6" y="186.1">5</text>
<text x="91" y="186.1">4</text>
<text x="147.4" y="186.1">3</text>
<text x="203.8" y="186.1">2</text>
<text x="260.2" y="186.1">1</text>
</g>
</svg>
